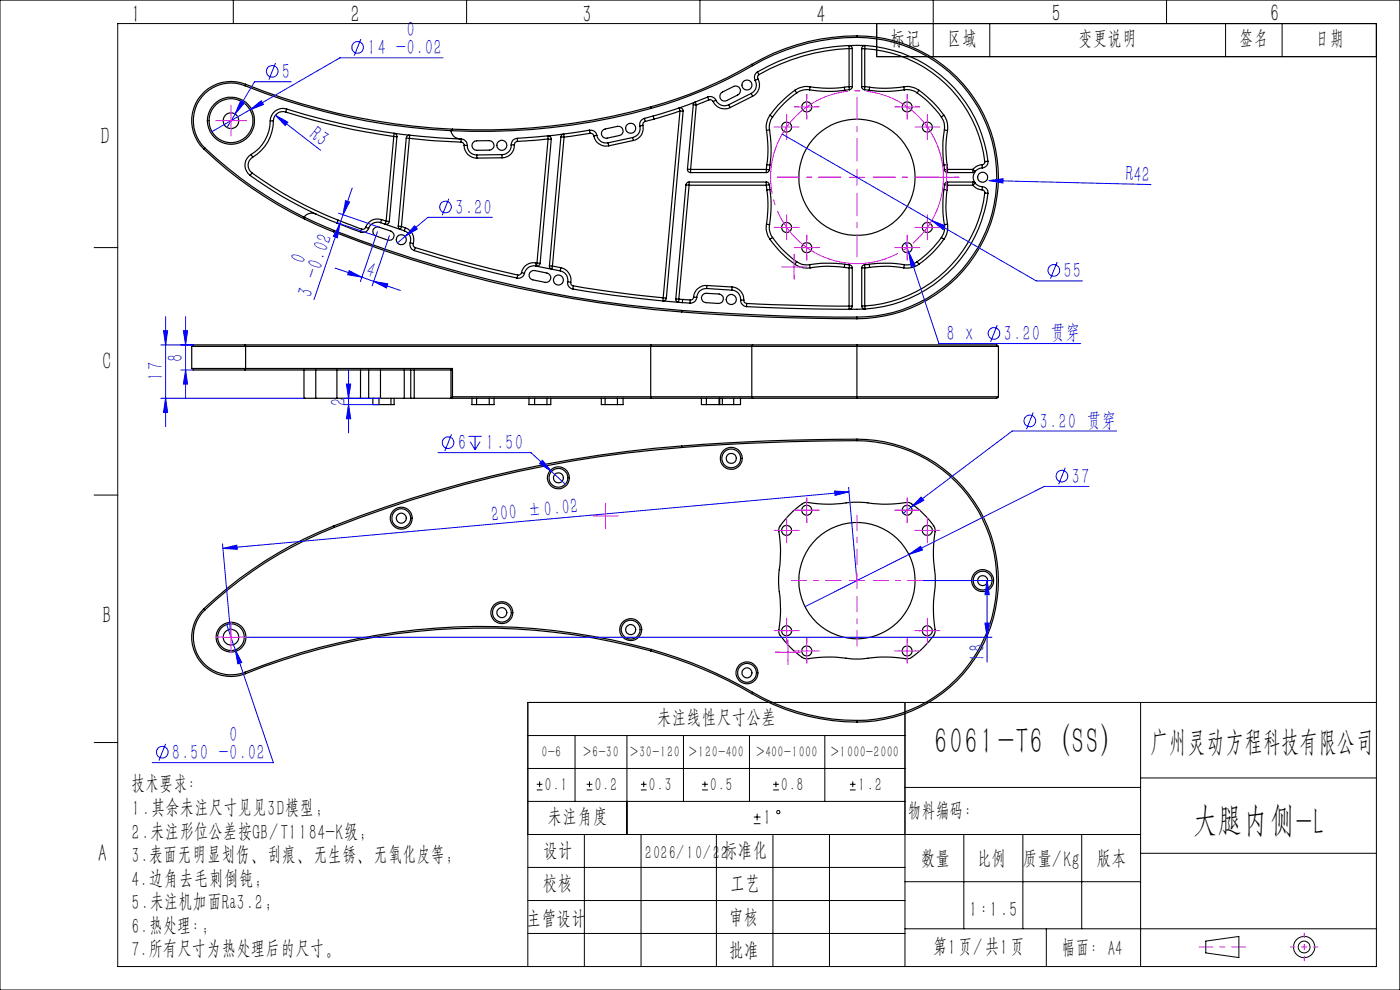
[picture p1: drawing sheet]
<svg xmlns="http://www.w3.org/2000/svg" width="297mm" height="210mm" viewBox="0 0 297 210" stroke-linecap="round" stroke-linejoin="round" font-family="sans-serif">
<g fill="none" stroke="#000" stroke-width=".25">
<path d="M52 18.2a8 8 0 0 0-9.7 3.1 8 8 0 0 0 1.2 10.1M52 18.2a134.1 134.1 0 0 0 43.7 9.5M52.1 17.9a8.3 8.3 0 0 0-10.1 3.2 8.3 8.3 0 0 0 1.3 10.5M52.1 17.9a133.4 133.4 0 0 0 43.9 9.5M52.1 17.9l-.1 .3M152.9 19.8l2.7-1.5a1 1 0 0 1 1.4 .5 1 1 0 0 1-.5 1.3l-2.3 1.2a1.01 1.01 0 0 1-1.3-.2 1.01 1.01 0 0 1 0-1.3zM159.3 19.8l.4 .6M159.3 19.8l-4.7 2.4M159.5 13.6a89.5 89.5 0 0 1-21.5 9.1M159.5 13.6l.2 .3M159.7 13.9a92 92 0 0 1-21.6 9.1M160.2 17.1a1.97 1.97 0 0 1-.9 2.7"/>
<path d="M160.7 15.3a41.4 41.4 0 0 1 24.9-5.4 28 28 0 0 1 24 24.3M160.7 15.3a1.38 1.38 0 0 0-.5 1.8M160.7 15.3l.3 .5M160.8 16.7l-.6 .4M160.8 16.7a2.67 2.67 0 0 1-1.1 3.7M161 15.8a.71 .71 0 0 0-.2 .9M168.6 19.1a23.5 23.5 0 0 0-5.3 5.3M168.6 19.1l.4 .6M169 19.7a20.3 20.3 0 0 0-5.1 5.1M171.7 19.1a3.5 3.5 0 0 0-2.7 .6M171.7 19.1a24.9 24.9 0 0 0 7.5 0M171.9 18.4a4.7 4.7 0 0 0-3.3 .7"/>
<path d="M171.9 18.4l-.2 .7M171.9 18.4a24.8 24.8 0 0 0 7.2 .1M179.1 18.5l.1 .6M180.1 10.3v-.5a.48 .48 0 0 1 .5 0 .48 .48 0 0 1 .2 .5M180.1 10.3a42.2 42.2 0 0 0-19.1 5.5M180.1 18.4l-1 .1M180.1 18.4l.1 .6M180.1 18.4h.7M180.1 10.3h.7M180.1 10.3v8.1M180.2 19l-1 .1M180.8 18.4a.67 .67 0 0 1-.6 .6"/>
<path d="M180.8 10.3v8.1M181.8 7.9a29.7 29.7 0 0 1 29.7 29.7 29.7 29.7 0 0 1-29.7 29.7M181.8 7.6a30 30 0 0 1 30 30 30 30 0 0 1-30 30M181.8 7.9a43.7 43.7 0 0 0-22.1 6M181.8 7.6a43.8 43.8 0 0 0-22.3 6M181.8 7.6v.3M182.8 10.3a.61 .61 0 0 1 .7-.6l-.1 .6M182.8 18.4a.67 .67 0 0 0 .6 .6M182.8 18.4h.6M182.8 10.3h.6M182.8 10.3v8.1M183.4 19l1 .1"/>
<path d="M183.4 10.3a27.3 27.3 0 0 1 25.5 24M183.4 18.4l1.1 .1M183.4 18.4v.6M183.4 10.3v8.1M184.5 18.5l-.1 .6M191.7 18.4a4.5 4.5 0 0 1 3.2 .7M191.7 18.4l.1 .7M191.7 18.4a25.1 25.1 0 0 1-7.2 .1M191.8 19.1a24.7 24.7 0 0 1-7.4 0M191.8 19.1a3.4 3.4 0 0 1 2.8 .6M194.6 19.7a21.3 21.3 0 0 1 5.1 5.1M194.9 19.1a21.7 21.7 0 0 1 5.3 5.3"/>
<path d="M194.9 19.1l-.3 .6M43.3 31.6a85 85 0 0 0 21.3 14.9M43.5 31.4a85.4 85.4 0 0 0 21 14.7M43.5 31.4l-.2 .2M53.1 37.2a81.3 81.3 0 0 0 13.9 8.2M53.3 32.8a2.67 2.67 0 0 0-.2 4.4M53.3 32.8l.3 .5M53.4 36.7a84.2 84.2 0 0 0 18.3 10M53.4 36.7l-.3 .5M53.6 33.3a2.01 2.01 0 0 0-.2 3.4M57.3 25.6a8.4 8.4 0 0 1-4 7.2M57.3 25.6h.7"/>
<path d="M58 25.6a8.8 8.8 0 0 1-4.4 7.7M60.6 23.8a141.9 141.9 0 0 0 22.9 5.2M60.6 23.8a2.01 2.01 0 0 0-2.6 1.8M60.8 23.1a2.67 2.67 0 0 0-3.5 2.5M60.8 23.1a137.6 137.6 0 0 0 36.8 6.4M60.8 23.1l-.2 .7M83.5 29v-.2a.29 .29 0 0 1 .1-.4 .29 .29 0 0 1 .4 0l.2 .6M83.5 29h.7M83.5 29l-1.6 17.9M84.2 29l-1.6 18M86.2 29.3a.61 .61 0 0 1 .7-.6v.6M86.2 29.3h.7"/>
<path d="M86.2 29.3l-1.7 18.7M86.9 29.3l5.4 .6 5.5 .3M86.9 29.3l-1.7 18.7M95.7 27.7a2.01 2.01 0 0 0 1.9 1.8M96 27.4l-.3 .3M97.6 29.5h.2M97.8 30.2a.66 .66 0 0 1 .7 .6M97.8 29.5a1.39 1.39 0 0 1 1.3 1.4M97.8 29.5v.7M98.5 30.8a2.65 2.65 0 0 0 2.7 2.7M98.5 30.8l.6 .1M99.1 30.9a1.93 1.93 0 0 0 2 2"/>
<path d="M100.4 30.2l.7-.3 2.7-.1a1.01 1.01 0 0 1 1 1 1.01 1.01 0 0 1-1 1l-2.7 .1a1.01 1.01 0 0 1-.9-.6 1.01 1.01 0 0 1 .2-1.1zM101.1 32.9l.1 .6M106.5 32.8v.7M106.5 32.8l-5.4 .1M106.5 33.5h-5.3M108.4 30.8a1.93 1.93 0 0 1-1.9 2M109.1 30.7a2.6 2.6 0 0 1-2.6 2.8M109.1 30.7l-.7 .1M109.7 29.3a1.33 1.33 0 0 0-1.3 1.5M109.7 29.3l.1 .7M109.8 30a.66 .66 0 0 0-.7 .7M116.3 29.5l-.1-.6a.58 .58 0 0 1 .7 .7"/>
<path d="M116.3 29.5l.6 .1M116.3 29.5l-6.5 .5M116.3 29.5l-2.4 26.3M116.9 29.6l-2.3 26.3M119 29l.1-.3a.29 .29 0 0 1 .2-.2 .29 .29 0 0 1 .3 0l.1 .6M119 29l.7 .1M119 29l-2.4 27.4M119.7 29.1l-2.5 27.3M125.1 27.6a1.34 1.34 0 0 1 1.5 1.1M125.1 27.6a128.1 128.1 0 0 1-15.4 1.7M125.1 27.6l.1 .7M125.2 28.3l-5.5 .8"/>
<path d="M125.2 28.3a.68 .68 0 0 1 .8 .5M126 28.8a2.65 2.65 0 0 0 3.2 2.1M126.6 28.7a1.98 1.98 0 0 0 2.4 1.6M126.6 28.7l-.6 .1M128 27.5l3-.7a.99 .99 0 0 1 1.2 .8 .99 .99 0 0 1-.8 1.1l-2.6 .6a1 1 0 0 1-1.1-.6 1 1 0 0 1 .3-1.2zM129 30.3l.2 .6M134.2 29.2l.2 .6M134.2 29.2l-5.2 1.1M134.4 29.8l-5.2 1.1M135.7 26.7a1.99 1.99 0 0 1-1.5 2.5M136.4 26.6l-.7 .1M136.4 26.6a2.6 2.6 0 0 1-2 3.2"/>
<path d="M136.7 25.1a1.32 1.32 0 0 0-1 1.6M136.7 25.1l.2 .6M136.9 25.7a.69 .69 0 0 0-.5 .9M138 22.7a135.1 135.1 0 0 1-42 4.7M138 22.7l.1 .3M138.1 23a135 135 0 0 1-42.4 4.7M138.6 24.6l-1.9 .5M138.6 24.6l.1 .7M138.7 25.3l-1.8 .4M144.3 23.6l-.1-.2a.28 .28 0 0 1-.1-.3 .28 .28 0 0 1 .3-.2l.4 .2 .1 .5M144.3 23.6h.6M144.3 23.6l-5.6 1.7"/>
<path d="M144.3 23.6l-3.6 39.6M144.9 23.6l-3.5 39.6M145.5 39.2l.7 .1M145.5 39.2l-2.1 24.2M145.8 35.9a.67 .67 0 0 0 .7 .7M145.8 35.9h.7M146.2 38.6a.67 .67 0 0 0-.7 .6M146.2 38.6v.7M146.2 38.6h16.4M146.2 39.3l-2.2 24.2M146.2 39.3h16.4M146.5 35.9v.7"/>
<path d="M146.5 36.6h16.1M146.5 35.9h16.1M147.1 22.2v-.3a.27 .27 0 0 1 .4-.3 .27 .27 0 0 1 .1 .4l.1 .3M147.1 22.2l.6 .1M147.1 22.2l-1.3 13.7M147.7 22.3l-1.2 13.6M150.1 20.6a1.32 1.32 0 0 1 1.8 .7M150.1 20.6a95.5 95.5 0 0 1-11.5 4M150.1 20.6l.3 .6M150.4 21.2l-2.7 1.1M150.4 21.2a.71 .71 0 0 1 .9 .3M151.3 21.5a2.67 2.67 0 0 0 3.6 1.3"/>
<path d="M151.9 21.3a1.99 1.99 0 0 0 2.7 .9M151.9 21.3l-.6 .2M154.6 22.2l.3 .6M159.7 20.4l-4.8 2.4M162.6 38.6a.67 .67 0 0 1 .6 .6M162.6 39.3l.1 1M162.6 38.6v.7M162.6 35.9v.7M162.6 35.9l.6 .1M162.6 27.7a23.3 23.3 0 0 1 .1 7.2M162.7 34.9l-.1 1M162.7 34.9l.6 .1"/>
<path d="M163.2 36a.67 .67 0 0 1-.6 .6M163.2 39.2l.1 1M163.2 39.2l-.6 .1M163.3 27.5a24.9 24.9 0 0 1 0 7.5M163.3 27.5l-.7 .2M163.3 35l-.1 1M163.3 24.4a4.7 4.7 0 0 0-.7 3.3M163.3 24.4l.6 .4M163.9 24.8a3.5 3.5 0 0 0-.6 2.7M199.7 24.8a3.5 3.5 0 0 1 .6 2.7M200.2 35l.1 1M200.2 24.4a4.4 4.4 0 0 1 .8 3.3"/>
<path d="M200.2 24.4l-.5 .4M200.3 27.5a26.6 26.6 0 0 0-.1 7.5M200.3 36l.4 .5 .3 .1M200.3 39.2l-.1 1M200.3 39.2l.7 .1M200.3 27.5l.7 .2M200.9 34.9l.1 1M200.9 34.9l-.7 .1M201 38.6l-.3 .1-.4 .5M201 39.3l-.1 1M201 38.6v.7M201 35.9v.7"/>
<path d="M201 35.9l-.7 .1M201 27.7a21.9 21.9 0 0 0-.1 7.2M201 38.6h5.4M201 36.6h5.4M201 39.3h5.4M201 35.9h5.4M206.4 35.9l.5 .5-.5 .2M206.4 38.6l.5 .3-.5 .4M206.4 39.3a2.7 2.7 0 0 0 2 1M206.4 38.6v.7M206.4 35.9v.7M208.4 35a2.7 2.7 0 0 0-2 .9"/>
<path d="M208.4 35v.6M208.4 39.6a1.22 1.22 0 0 1 1.2 1.4M208.4 35.6a1.99 1.99 0 0 0-2 2 1.99 1.99 0 0 0 2 2M208.4 39.6v.7M208.9 34.3a.61 .61 0 0 1-.5 .7M209.6 34.2a1.27 1.27 0 0 1-1.2 1.4M209.6 34.2l-.7 .1M64.5 46.1l6.4 2.8M64.5 46.1h.1M64.5 46.1l.1 .4M64.6 46.5l6.2 2.7M67 45.4a2.06 2.06 0 0 0-2.5 .7"/>
<path d="M67 45.4l4.5 1.9M70.8 49.2a252.4 252.4 0 0 0 73.8 17M70.9 48.9a256.6 256.6 0 0 0 73.7 17M70.9 48.9l-.1 .3M71.5 47.3l5 1.9M71.7 46.7l5 1.9M71.7 46.7l-.2 .6M76.7 48.6l-.2 .6M77.6 48.2a.63 .63 0 0 1-.9 .4M77.6 48.2l.6 .2M78.2 48.4a1.33 1.33 0 0 1-1.7 .8M79.3 48.5l.7-.4 2.9 .9a1.01 1.01 0 0 1 .6 1.3 1.01 1.01 0 0 1-1.2 .6l-2.5-.8a.99 .99 0 0 1-.5-1.6z"/>
<path d="M80.7 47.2a1.96 1.96 0 0 0-2.5 1.2M80.7 47.2l5.1 1.8M81 46.6a2.63 2.63 0 0 0-3.4 1.6M81 46.6l-.3 .6M81 46.6l.9 .3M81.9 46.9v.2a.27 .27 0 0 0-.2 .3 .27 .27 0 0 0 .3 .2l.4-.2 .2-.4M81.9 46.9l.7 .1M84.5 48v.2a.34 .34 0 0 0 .5 .4l.2-.6M84.5 48h.7M85.2 48l.8 .3M85.8 49a1.96 1.96 0 0 1 1.2 2.5M86 48.3l-.2 .7"/>
<path d="M86 48.3a2.67 2.67 0 0 1 1.7 3.4M87 51.5a1.33 1.33 0 0 0 .9 1.7M87 51.5l.7 .2M87.7 51.7a.69 .69 0 0 0 .4 .8M87.9 53.2a265.6 265.6 0 0 0 21.8 5.8M88.1 52.5l-.2 .7M88.1 52.5a264 264 0 0 0 21.7 5.8M109.8 58.3l-.1 .7M110.6 57.8a.7 .7 0 0 1-.8 .5M110.6 57.8l.7 .2M111.3 58a1.3 1.3 0 0 1-1.6 1M112.7 57.6l.7-.2 2.6 .5a1.01 1.01 0 0 1 .8 1.2 1.01 1.01 0 0 1-1.2 .8l-2.6-.5a.99 .99 0 0 1-.7-.8 .99 .99 0 0 1 .4-1z"/>
<path d="M113.6 56.4a1.99 1.99 0 0 0-2.3 1.6M113.6 56.4l5.3 1.1M113.7 55.8a2.63 2.63 0 0 0-3.1 2M113.7 55.8l-.1 .6M113.7 55.8h.2M113.9 55.8l-.1 .6a.64 .64 0 0 0 .8-.5M113.9 55.8l.7 .1M116.6 56.4a.61 .61 0 0 0 .5 .7l.1-.7M116.6 56.4h.6M117.2 56.4l1.8 .4M118.9 57.5a1.96 1.96 0 0 1 1.5 2.3M119 56.8a2.71 2.71 0 0 1 2.1 3.1"/>
<path d="M119 56.8l-.1 .7M120.4 59.8a1.3 1.3 0 0 0 1.1 1.5M120.4 59.8l.7 .1M121.1 59.9a.61 .61 0 0 0 .5 .7M162.6 47.5a4.5 4.5 0 0 0 .7 3.3M162.6 47.5l.7 .2M162.7 40.3a23.5 23.5 0 0 1-.1 7.2M163.3 47.7a3.4 3.4 0 0 0 .6 2.7M163.3 40.2a24.7 24.7 0 0 1 0 7.5M163.3 50.8a21.7 21.7 0 0 0 5.3 5.2M163.3 40.2l-.6 .1M163.9 50.4a21.3 21.3 0 0 0 5.1 5.1"/>
<path d="M163.9 50.4l-.6 .4M168.6 56a4.4 4.4 0 0 0 3.3 .8M169 55.5a3.5 3.5 0 0 0 2.7 .7M169 55.5l-.4 .5M171.7 56.2l.2 .6M179.1 56.7a21.9 21.9 0 0 0-7.2 .1M179.1 56.7l1 .1M179.2 56l1 .2M179.2 56a26.6 26.6 0 0 0-7.5 .2M179.2 56l-.1 .7M180.1 56.8h.7M180.1 56.8v8.1"/>
<path d="M180.2 56.2l.5 .3 .1 .3M180.2 56.2l-.1 .6M180.8 56.8v8.1M182.8 56.8h.6M182.8 56.8v8.1M183.4 56.2l-.5 .3-.1 .3M183.4 56.2v.6M183.4 56.8v8.1M184.4 56a26.3 26.3 0 0 1 7.4 .2M184.4 56l-1 .2M184.4 56l.1 .7M184.5 56.7l-1.1 .1"/>
<path d="M184.5 56.7a22.2 22.2 0 0 1 7.2 .1M191.8 56.2l-.1 .6M194.6 55.5a3.4 3.4 0 0 1-2.8 .7M194.6 55.5l.3 .5M194.9 56a4.3 4.3 0 0 1-3.2 .8M199.7 50.4a22.3 22.3 0 0 1-5.1 5.1M199.7 50.4l.5 .4M200.2 40.2a26.3 26.3 0 0 0 .1 7.5M200.2 50.8a20.2 20.2 0 0 1-5.3 5.2M200.2 40.2l.7 .1M200.3 47.7a3.4 3.4 0 0 1-.6 2.7M200.9 40.3a22.2 22.2 0 0 0 .1 7.2"/>
<path d="M201 47.5a4.3 4.3 0 0 1-.8 3.3M201 47.5l-.7 .2M208.4 40.3a.61 .61 0 0 1 .5 .6M208.9 40.9a27.3 27.3 0 0 1-25.5 24M208.9 40.9l.7 .1M209.6 41a28 28 0 0 1-27.8 24.6l-14.7-.2-8.7-.4M40.7 73.5h11.4M40.7 78.2h11.4M40.7 78.2l.3 .3h11M40.7 73.5v4.7M52 73.2h-11l-.3 .3M52 73.2h86.1"/>
<path d="M52 78.5h43.7M52 73.2l.1 .3M52.1 78.2h43.9M52.1 73.5h85.9M52.1 78.2l-.1 .3M52.1 73.5v4.7M64.5 78.5v6M67 78.5v6M71.5 78.5v6M76.5 78.5v6M78.2 78.5v6M80.7 78.5v6"/>
<path d="M85.8 78.5v6M87.1 78.5v6M87.9 78.5v6M95.7 78.5v6M96 78.2v6M96 78.2l-.3 .3M121.5 61.3a277.6 277.6 0 0 0 23.2 2.9M121.6 60.6l-.1 .7M121.6 60.6a257.3 257.3 0 0 0 19.1 2.6M138 73.5h21.5M138 73.5v10.7M138.1 73.2h21.6"/>
<path d="M138.1 73.2l-.1 .3M140.7 63.2v.6a.74 .74 0 0 0 .7-.6M140.7 63.2h.7M143.4 63.4a.5 .5 0 0 0 .6 .6v-.5M143.4 63.4l.6 .1M144 63.5h.8M144.6 66.2a467.8 467.8 0 0 0 37.2 1.4M144.6 65.9a489.3 489.3 0 0 0 37.2 1.4M144.6 65.9v.3M144.7 64.2l1.7 .1M144.8 63.5l-.1 .7M144.8 63.5l1.6 .1"/>
<path d="M146.4 63.6v.7M147.1 63a.61 .61 0 0 1-.7 .6M147.1 63l.7 .1M147.8 63.1a1.33 1.33 0 0 1-1.4 1.2M149.2 62.5l.7-.3 2.6 .2a1.01 1.01 0 0 1 1 1 1.01 1.01 0 0 1-1.1 1l-2.6-.2a.99 .99 0 0 1-.9-.7 .99 .99 0 0 1 .3-1zM149.9 61.2a1.99 1.99 0 0 0-2.1 1.9M149.9 61.2l5.4 .4M150 60.6a2.65 2.65 0 0 0-2.9 2.4M150 60.6l-.1 .6M150 60.6l5.3 .3M155.3 61.6a1.93 1.93 0 0 1 1.8 2M155.3 60.9v.7"/>
<path d="M155.3 60.9a2.65 2.65 0 0 1 2.5 2.8M157.1 63.6a1.39 1.39 0 0 0 1.3 1.4M157.1 63.6l.7 .1M157.8 63.7a.66 .66 0 0 0 .6 .7M158.4 64.4v.6M158.4 64.4l5.4 .2 16.3 .3M159.5 73.5h52.3M159.5 73.5v10.7M159.7 73.2h22.1M159.7 73.2l-.2 .3M180.1 64.9v.6a.5 .5 0 0 0 .7-.6M180.1 64.9h.7"/>
<path d="M181.8 67.3v.3M181.8 73.2h29.1a.81 .81 0 0 1 .9 .3M181.8 73.2v11.3M182.8 64.9a.61 .61 0 0 0 .7 .6l-.1-.6M182.8 64.9h.6M211.8 73.5v10.7M64.5 84.5h.1M64.5 84.5h2.5M67 84.5h4.5M71.5 84.5h5M76.5 84.5h1.7M78.2 84.5h2.5"/>
<path d="M79.1 84.5v1.3h1.3M80.4 85.8h2.5M80.4 84.5v1.3M80.7 84.5h5.1M82.9 84.5v1.3M83.6 84.5v1.3h-.7M85.8 84.5h1.3M87.1 84.5h.8M87.9 84.5h7.8M95.7 84.5h.1M95.7 84.5h42.4M96 84.2h42"/>
<path d="M96 84.2l-.3 .3M100.1 84.5v1.3h1M101.1 85.8h2.7M101.1 84.5v1.3M103.8 84.5v1.3M104.8 84.5v1.3h-1M112.2 84.5v1.3h1.2M113.4 85.8h2.6M113.4 84.5v1.3M116 84.5v1.3M116.8 84.5v1.3h-.8M127.6 84.5v1.3h.8"/>
<path d="M128.4 85.8h2.6M128.4 84.5v1.3M131 84.5v1.3M132.2 84.5v1.3h-1.2M138 84.2h21.5M138 84.2l.1 .3M138.1 84.5h21.6M144.6 94.6a254 254 0 0 0-73.8 17M144.6 94.6v.3M144.6 94.9a253.6 253.6 0 0 0-73.7 17M148.8 84.5v1.3h1.1M149.9 85.8h2.8"/>
<path d="M149.9 84.5v1.3M152.5 84.5v1.3M152.7 85.8h.5M152.7 84.5v1.3M153.2 84.5v1.3M153.2 85.8h2.4M155.6 84.5v1.3M157.1 84.5v1.3h-1.5M159.5 84.2h52.3M159.5 84.2l.2 .3M159.7 84.5h22.1M181.8 93.5a29.7 29.7 0 0 1 29.7 29.6 29.7 29.7 0 0 1-29.7 29.7"/>
<path d="M181.8 93.5a515 515 0 0 0-37.2 1.4M181.8 93.2a30 30 0 0 1 30 30 30 30 0 0 1-30 30M181.8 93.2a467.8 467.8 0 0 0-37.2 1.4M181.8 93.2v.3M211.8 84.2a2.06 2.06 0 0 1-1.9 .3h-28.1M70.8 111.6a85.5 85.5 0 0 0-27.5 17.5M70.8 111.6l.1 .3M70.9 111.9a84.7 84.7 0 0 0-27.4 17.5M168.2 108.4l2.1-1.6 .8-.2a31.3 31.3 0 0 0 10.1-.1l1.8 .1a34.6 34.6 0 0 0 9.8 0 15.9 15.9 0 0 1 5.5 5.5l.1 .4a32.5 32.5 0 0 0 0 10.1v1.7a31.9 31.9 0 0 0 0 9.7l-.1 .2a15.4 15.4 0 0 1-5.5 5.5l-.3 .1a31.4 31.4 0 0 0-10.1 0h-1.8a31.9 31.9 0 0 0-9.7-.1h-.1a15.2 15.2 0 0 1-5.6-5.5v-.3a31.4 31.4 0 0 0 0-10.2v-1.7a34.6 34.6 0 0 0 0-9.9l.1-.1a16 16 0 0 1 2.9-3.6zM43.3 129.1a8.3 8.3 0 0 0-1.3 10.6 8.3 8.3 0 0 0 10.1 3.2M43.3 129.1l.2 .3M43.5 129.4a8 8 0 0 0-1.2 10.1 8 8 0 0 0 9.7 3.1"/>
<path d="M138 138.1a91.5 91.5 0 0 1 21.5 9M138 138.1a134.8 134.8 0 0 0-85.9 4.8M138.1 137.8a90.2 90.2 0 0 1 21.6 9.1M138.1 137.8a134.8 134.8 0 0 0-86.1 4.8M138.1 137.8l-.1 .3M52 142.6l.1 .3M159.5 147.1a44.5 44.5 0 0 0 22.3 6.1M159.7 146.9a43.9 43.9 0 0 0 22.1 5.9M159.7 146.9l-.2 .2M181.8 152.8v.4"/>
<circle cx="158.5" cy="18" r="1.07"/>
<circle cx="49" cy="25.6" r="5"/>
<circle cx="49" cy="25.6" r="4.7"/>
<circle cx="49" cy="25.6" r="1.67"/>
<circle cx="106.5" cy="30.8" r="1.06"/>
<circle cx="133.8" cy="27.2" r="1.08"/>
<circle cx="166.9" cy="27" r="1.07"/>
<circle cx="171.2" cy="22.7" r="1.07"/>
<circle cx="181.8" cy="37.6" r="12.3"/>
<circle cx="192.4" cy="22.7" r="1.06"/>
<circle cx="196.7" cy="27" r="1.08"/>
<circle cx="208.5" cy="37.6" r="1.06"/>
<circle cx="85.1" cy="50.8" r="1.07"/>
<circle cx="118.5" cy="59.4" r="1.06"/>
<circle cx="166.9" cy="48.3" r="1.06"/>
<circle cx="171.1" cy="52.5" r="1.08"/>
<circle cx="192.4" cy="52.5" r="1.07"/>
<circle cx="196.7" cy="48.3" r="1.07"/>
<circle cx="155.1" cy="63.5" r="1.06"/>
<circle cx="155.1" cy="97.2" r="2.34"/>
<circle cx="155.1" cy="97.2" r="2"/>
<circle cx="155.1" cy="97.2" r="1.08"/>
<circle cx="85.1" cy="109.9" r="1.06"/>
<circle cx="85.1" cy="109.9" r="2.33"/>
<circle cx="85.1" cy="109.9" r="2"/>
<circle cx="118.5" cy="101.4" r="1.07"/>
<circle cx="118.5" cy="101.4" r="2.34"/>
<circle cx="118.5" cy="101.4" r="2"/>
<circle cx="166.9" cy="112.5" r="1.07"/>
<circle cx="171.2" cy="108.2" r="1.07"/>
<circle cx="192.4" cy="108.2" r="1.06"/>
<circle cx="196.7" cy="112.5" r="1.08"/>
<circle cx="49" cy="135.2" r="1.67"/>
<circle cx="49" cy="135.2" r="2.83"/>
<circle cx="49" cy="135.2" r="3.2"/>
<circle cx="106.5" cy="130" r="1.06"/>
<circle cx="106.5" cy="130" r="2.33"/>
<circle cx="106.5" cy="130" r="2"/>
<circle cx="133.8" cy="133.6" r="2"/>
<circle cx="133.8" cy="133.6" r="1.06"/>
<circle cx="133.8" cy="133.6" r="2.33"/>
<circle cx="166.9" cy="133.8" r="1.06"/>
<circle cx="171.1" cy="138.1" r="1.08"/>
<circle cx="181.8" cy="123.2" r="12.3"/>
<circle cx="192.4" cy="138.1" r="1.07"/>
<circle cx="196.7" cy="133.8" r="1.07"/>
<circle cx="208.4" cy="123.2" r="1.07"/>
<circle cx="208.4" cy="123.2" r="2.34"/>
<circle cx="208.5" cy="123.2" r="2"/>
<circle cx="158.5" cy="142.7" r="1.06"/>
<circle cx="158.5" cy="142.7" r="2.33"/>
<circle cx="158.5" cy="142.7" r="2"/>
</g>
<g fill="none" stroke="#00f" stroke-width=".21">
<path d="M58.5 13.4l-1.5 3.5M61.8 17.3h-7.8l-4.1 6.9M76.6 8.3l-1.5 3.5M94 12.3h-21.9l-19 11M49.9 24.2l-1.7 2.8M51 21.4l.8 .5-1.9 2.3zM53.1 23.3l2.3-1.9 .5 .8zM53.1 23.3l-8.2 4.6M58.4 24.4l2.7 1.5-.6 .7zM58.4 24.4l9.6 7.5M74.7 39.9l-1.9 5.6M165.9 28.4l53.9 31.2h9.8"/>
<path d="M209.8 38.3l3-.4v.9zM209.8 38.3l34.4 .8M71.1 56.9l5.7 1.9M71.2 47.1l8.6 3M71.8 45.2l8.6 3M72.1 47.4l-5.5 16.2M72.1 47.4l-.5 3-.9-.3zM72.8 45.5l-.7 1.9M73.3 42.6l.9 .3-1.4 2.6zM74.1 57.4l2.7 1.4-3-.5zM76.8 58.8l2.5 .9M79.3 59.7l5.6 1.9"/>
<path d="M79.3 59.7l3 .5-.3 .9zM80.1 49.1l-3.7 10.7M82.6 50l-3.6 10.6M85.9 50.2l-1.6 1.3M87.9 47.9l.6 .7-2.6 1.6zM95.2 42.1l-1.4 3.6M104.5 46.1h-13.7l-4.9 4.1M192.1 51.5l.7 2M192.8 53.5l1.3 2.8-.8 .2zM192.8 53.5l6.4 19.4h30.1M197.7 46.8l2.8 1.1-.4 .8zM224.3 55.6l-1.5 3.5"/>
<path d="M34.1 73.2h6.9M34.7 70.2h.9l-.5 3zM35.1 67.2v23.3M38.3 78.5h2.7M38.9 70.2h.9l-.4 3zM39.4 67.2v17.3M39.4 78.5l.4 3h-.9zM73.9 78.5v13.3M211.6 69l-1.5 3.5M34.1 84.5h30.4M35.1 84.5l.5 3h-.9zM73 84.5h7.7"/>
<path d="M73 85.8h7.4M73.5 81.5h.9l-.5 3zM73.9 85.8l.5 3h-.9zM92.9 96h19.7l4.4 4M95.8 92.1l-1.4 3.6M99.4 92.6h2.8M99.7 93.7l1.1 1.7M100.8 92.6v2.8M101.8 93.7l-1 1.7M115.1 97.6l1.9 2.4-2.5-1.7zM219.2 87.5l-1.4 3.5M226 99.2l-1.4 3.6"/>
<path d="M236.9 91.4h-22.2l-21.4 16.2M47.2 115.3l1.8 19.9M47.3 116.3l2.9-.7 .1 .9zM117 100l2.9 2.7M177.1 104.2l3 .1-2.9 .8zM180 103.4l1.8 19.7M180.1 104.3l-132.8 12M192.8 117.6l2.5-1.7 .4 .8zM193.3 107.6l-1.7 1.3M195.4 105.4l.6 .7-2.7 1.5zM231 103.2h-9.5l-50.7 25.5M48.1 132.5l9.9 29.3h-25.7"/>
<path d="M49.9 137.9l1.4 2.6-.9 .3zM52.4 135.2h158M195.8 123.1h14.6M209 132.2h.9l-.5 3zM209.4 123.1l.5 3h-.9zM209.4 123.1v17.3M35.1 157.8l-1.4 3.5"/>
<circle cx="57.7" cy="15.1" r="1.24"/>
<circle cx="75.8" cy="10.1" r="1.24"/>
<circle cx="94.5" cy="43.9" r="1.23"/>
<circle cx="223.6" cy="57.4" r="1.24"/>
<circle cx="210.9" cy="70.7" r="1.24"/>
<circle cx="95.1" cy="93.9" r="1.24"/>
<circle cx="218.5" cy="89.3" r="1.24"/>
<circle cx="225.3" cy="101" r="1.24"/>
<circle cx="34.4" cy="159.6" r="1.24"/>
</g>
<g fill="none" stroke="#000" stroke-width=".21">
<path d="M0 0h297v210h-297zM25 5h267v200h-267zM49.5 0v5M99 0v5M148.5 0v5M186 5v7h106M198 0v12M210 5v7M247.5 0v5M260 5v7M272 5v7M20 52.5h5"/>
<path d="M20 105h5M20 157.5h5M112 156h80M122 156v14M133 156v21M145 156v14M159 156v14M175 156v14M192 149v56M242 149v56M292 149h-180v56M112 177h130"/>
<path d="M112 163h80M112 170h80M113.9 167.6h1.2M113.9 166.4h1.2M114.5 165.8v1.2M124 177v28M124.5 167.6h1.2M124.5 166.4h1.2M125.1 165.8v1.2M136 167.6h1.2M136 166.4h1.2M136 177v28"/>
<path d="M136.6 165.8v1.2M148.9 167.6h1.3M148.9 166.4h1.3M149.5 165.8v1.2M152 177v28M159.9 174.7h1.4M159.9 173.3h1.4M160.6 172.6v1.4M164 177v28M164 167.6h1.2M164 166.4h1.2M164.6 165.8v1.2"/>
<path d="M176 177v28M180.3 167.6h1.2M180.3 166.4h1.2M180.9 165.8v1.2M192 167h50M204.5 177v20M217 177v20M229.5 177v20M242 165h50M112 198h80M112 191h80M112 184h80"/>
<path d="M192 197h100M192 187h50M222 197v8M242 181h50M255.8 199.6l7-1v4.5l-7-1z"/>
<circle cx="165.1" cy="172.3" r=".36"/>
<circle cx="276.7" cy="200.9" r="2.25"/>
<circle cx="276.7" cy="200.9" r="1.24"/>
</g>
<path d="M199.3 32.2a18.3 18.3 0 0 0-30.6-7.4 18.3 18.3 0 0 0 8.2 30.5 18.3 18.3 0 0 0 22.8-21.9l-.4-1.2" fill="none" stroke="#f0f" stroke-width=".21" stroke-dasharray="30.5 1.3 1.3 1.3" stroke-dashoffset="9.1" stroke-linecap="butt"/>
<g fill="none" stroke="#f0f" stroke-width=".21" stroke-dasharray="30.5 1.3 1.3 1.3" stroke-linecap="butt">
<path d="M47.4 25.6h-1.7M49 23.9v-1.6M49 27.3v1.6M50.7 25.6h1.7M165.2 26.9h-1M166.9 25.3v-1.1M166.9 28.6v1.1M168.6 26.9h1M169.5 22.7h-1.1M171.2 21v-1.1M171.2 24.3v1.1M172.8 22.7h1.1"/>
<path d="M190.8 22.7h-1.1M192.5 21v-1.1M192.5 24.3v1.1M194.1 22.7h1.1M195.1 26.9h-1.1M196.7 25.3v-1.1M196.7 28.6v1.1M198.4 26.9h1.1M199.1 37.6h-1M200.8 35.9v-1M200.8 39.3v1M202.5 37.6h1"/>
<path d="M165.2 48.2h-1M166.8 56.6h-1.1M166.9 46.6v-1.1M166.9 49.9v1.1M168.5 54.9v-1M168.5 58.3v1M168.6 48.2h1M169.5 52.5h-1.1M170.1 56.6h1.1M171.2 50.8v-1M171.2 54.2v1M172.8 52.5h1.1"/>
<path d="M190.8 52.5h-1.1M192.5 50.8v-1M192.5 54.2v1M194.1 52.5h1.1M195.1 48.2h-1.1M196.7 46.6v-1.1M196.7 49.9v1.1M198.4 48.2h1.1M126.8 109.4h-1.1M128.5 107.8v-1.1M128.5 111.1v1.1M130.1 109.4h1.1"/>
<path d="M165.2 112.5h-1M166.9 110.8v-1M166.9 114.2v1M168.6 112.5h1M169.5 108.2h-1.1M171.2 106.6v-1.1M171.2 109.9v1.1M172.8 108.2h1.1M190.8 108.2h-1.1M192.5 106.6v-1.1M192.5 109.9v1.1M194.1 108.2h1.1"/>
<path d="M195.1 112.5h-1.1M196.7 110.8v-1M196.7 114.2v1M198.4 112.5h1.1M47.4 135.1h-1.7M49 133.5v-1.7M49 136.8v1.7M50.7 135.1h1.7M165.2 133.8h-1M165.5 138.3h-1.1M166.9 132.1v-1M166.9 135.5v1"/>
<path d="M167.1 136.7v-1.1M168.6 133.8h1M168.8 138.3h1.1M169.5 138.1h-1.1M171.2 136.4v-1.1M171.2 139.7v1.1M172.8 138.1h1.1M190.8 138.1h-1.1M192.5 136.4v-1.1M192.5 139.7v1.1M194.1 138.1h1.1M195.1 133.8h-1.1"/>
<path d="M196.7 132.1v-1M196.7 135.5v1M198.4 133.8h1.1M167.1 140v1.1"/>
</g>
<path d="M181.8 119.8v-10.7M178.5 123.1h-10.7M181.8 126.5v10.6M185.1 123.1h10.7" fill="none" stroke="#f0f" stroke-width=".21" stroke-dasharray="30.5 1.3 1.3 1.3" stroke-dashoffset="27.1" stroke-linecap="butt"/>
<path d="M178.5 37.6h-13.7M181.8 34.3v-13.7M185.1 37.6h13.7M181.8 40.9v13.7" fill="none" stroke="#f0f" stroke-width=".21" stroke-dasharray="30.5 1.3 1.3 1.3" stroke-dashoffset="25.6" stroke-linecap="butt"/>
<path d="M276.7 197.9v6M273.7 200.9h6" fill="none" stroke="#f0f" stroke-width=".21" stroke-dasharray="30.5 1.3 1.3 1.3" stroke-dashoffset="29.4" stroke-linecap="butt"/>
<path d="M254.3 200.9h10" fill="none" stroke="#f0f" stroke-width=".21" stroke-dasharray="30.5 1.3 1.3 1.3" stroke-dashoffset="27.4" stroke-linecap="butt"/>
<g fill="none" stroke="#f0f" stroke-width=".21">
<path d="M47.3 25.6h3.4M49 23.9v3.4M165.2 26.9h3.3M166.9 25.3v3.3M169.5 22.7h3.3M171.1 21v3.3M180.1 37.6h3.3M181.8 35.9v3.4M190.8 22.7h3.3M192.4 21v3.3M195.1 26.9h3.3M196.7 25.3v3.3"/>
<path d="M199.1 37.6h3.4M200.8 35.9v3.4M165.2 48.3h3.3M166.8 56.6h3.3M166.9 46.6v3.3M168.5 55v3.3M169.5 52.5h3.3M171.1 50.9v3.3M190.8 52.5h3.3M192.4 50.9v3.3M195.1 48.3h3.3M196.7 46.6v3.3"/>
<path d="M126.8 109.5h3.3M128.4 107.8v3.3M165.2 112.5h3.3M166.9 110.8v3.4M169.5 108.2h3.3M171.1 106.6v3.3M190.8 108.2h3.3M192.4 106.6v3.3M195.1 112.5h3.3M196.7 110.8v3.4M47.3 135.2h3.4M49 133.5v3.3"/>
<path d="M165.2 133.8h3.3M165.5 138.4h3.3M166.9 132.1v3.4M167.1 136.7v3.3M169.5 138.1h3.3M171.1 136.4v3.4M180.1 123.1h3.3M181.8 121.5v3.3M190.8 138.1h3.3M192.4 136.4v3.4M195.1 133.8h3.3M196.7 132.1v3.4"/>
</g>
<g fill="#00f">
<path d="M58.4 24.4l2.7 1.5-.6 .7z"/>
<path d="M209.8 38.3l3-.4v.9z"/>
<path d="M197.7 46.8l2.8 1.1-.4 .8z"/>
<path d="M115.1 97.6l-.6 .7 2.5 1.7zM49.9 137.9l.5 2.9 .9-.3zM192.8 117.6l2.9-.9-.4-.8zM195.4 105.4l-2.1 2.2 2.7-1.5zM51 21.4l-1.1 2.8 1.9-2.3zM192.8 53.5l.5 3 .8-.2zM87.9 47.9l-2 2.3 2.6-1.6zM53.1 23.3l2.8-1.1-.5-.8z"/>
<path d="M47.3 116.3l2.9-.7 .1 .9zM177.1 104.2l3 .1-2.9 .8z"/>
<path d="M73.3 42.6l.9 .3-1.4 2.6zM72.1 47.4l-.5 3-.9-.3z"/>
<path d="M209 132.2h.9l-.5 3zM209.4 123.1l.5 3h-.9z"/>
<path d="M38.9 70.2h.9l-.4 3zM39.4 78.5l.4 3h-.9zM34.7 70.2h.9l-.5 3zM35.1 84.5l.5 3h-.9zM73.5 81.5h.9l-.5 3zM73.9 85.8l.5 3h-.9z"/>
<path d="M74.1 57.4l2.7 1.4-3-.5zM79.3 59.7l3 .5-.3 .9z"/>
</g>
<g font-size="7.3">
<text x="198.1" y="160.3">6061-T6 (SS)</text>
<text x="253" y="177.5">大腿内侧-L</text>
</g>
<text font-size="6.1" x="243.8" y="160.3">广州灵动方程科技有限公司</text>
<g font-size="4.9">
<text x="27.7" y="5">1</text>
<text x="74.4" y="5">2</text>
<text x="123.5" y="5">3</text>
<text x="173.2" y="5">4</text>
<text x="223.1" y="4.9">5</text>
<text x="269.4" y="4.9">6</text>
<text x="21.3" y="30.9">D</text>
<text x="21.7" y="78.7">C</text>
<text x="21.7" y="132.5">B</text>
<text x="20.7" y="183.1">A</text>
</g>
<g font-size="4.3" fill="#00f">
<text x="77.9" y="11.9">14 -0.02</text>
<text x="86.2" y="8.1">0</text>
<text x="59.8" y="17">5</text>
<text x="65.3" y="29.4" transform="rotate(37 65.3 29.4)">R3</text>
<text x="238.7" y="38.7" transform="rotate(1 238.7 38.7)">R42</text>
<text x="96.6" y="45.8">3.20</text>
<text x="64.8" y="56.2" transform="rotate(-71 64.8 56.2)">0</text>
<text x="77.3" y="58.7" transform="rotate(19 77.3 58.7)">4</text>
<text x="225.6" y="59.2">55</text>
<text x="66.3" y="63.4" transform="rotate(-71 66.3 63.4)">3 -0.02</text>
<text x="39.1" y="76.7" transform="rotate(-90 39.1 76.7)">8</text>
<text x="200.8" y="72.6">8 x</text>
<text x="212.9" y="72.6">3.20 贯穿</text>
<text x="34.8" y="80.8" transform="rotate(-90 34.8 80.8)">17</text>
<text x="73.6" y="86.1" transform="rotate(-90 73.6 86.1)">2</text>
<text x="97.1" y="95.7">6</text>
<text x="103" y="95.7">1.50</text>
<text x="220.5" y="91.1">3.20 贯穿</text>
<text x="227.3" y="102.8">37</text>
<text x="104.3" y="110.9" transform="rotate(-5 104.3 110.9)">200 ±0.02</text>
<text x="209.1" y="140.4" transform="rotate(-90 209.1 140.4)">18</text>
<text x="36.5" y="161.4">8.50 -0.02</text>
<text x="48.7" y="157.6">0</text>
</g>
<g font-size="4.3">
<text x="188.9" y="10.2">标记</text>
<text x="200.9" y="10.2">区域</text>
<text x="228.7" y="10.2">变更说明</text>
<text x="262.9" y="10.2">签名</text>
<text x="278.9" y="10.2">日期</text>
<text x="139.3" y="154.2">未注线性尺寸公差</text>
<text x="27.9" y="168.3">技术要求：</text>
<text x="27.9" y="173.3">1.其余未注尺寸见见3D模型；</text>
<text x="192.6" y="173.9">物料编码：</text>
<text x="27.9" y="178.3">2.未注形位公差按GB/T1184-K级；</text>
<text x="116.2" y="175.2">未注角度</text>
<text x="161.8" y="175.2">1</text>
<text x="27.9" y="183.3">3.表面无明显划伤、刮痕、无生锈、无氧化皮等；</text>
<text x="115.2" y="182.5">设计</text>
<text x="153.3" y="182.5">标准化</text>
<text x="195.3" y="184.2">数量</text>
<text x="207.2" y="184.2">比例</text>
<text x="216.9" y="184.2">质量/Kg</text>
<text x="232.6" y="184.2">版本</text>
<text x="27.9" y="188.3">4.边角去毛刺倒钝;</text>
<text x="115.2" y="189.5">校核</text>
<text x="154.9" y="189.5">工艺</text>
<text x="27.9" y="193.3">5.未注机加面Ra3.2；</text>
<text x="111.6" y="196.9">主管设计</text>
<text x="154.6" y="196.5">审核</text>
<text x="205.5" y="194.7">1:1.5</text>
<text x="27.9" y="198.3">6.热处理:；</text>
<text x="27.9" y="203.3">7.所有尺寸为热处理后的尺寸。</text>
<text x="154.6" y="203.5">批准</text>
<text x="197.9" y="202.8">第1页/共1页</text>
<text x="225.2" y="203.1">幅面：A4</text>
</g>
<g font-size="3.6">
<text x="115.5" y="168">0.1</text>
<text x="126.1" y="168">0.2</text>
<text x="137.6" y="168">0.3</text>
<text x="150.6" y="168">0.5</text>
<text x="165.7" y="168">0.8</text>
<text x="182" y="168">1.2</text>
<text x="136.8" y="182.5">2026/10/22</text>
</g>
<g font-size="3">
<text x="114.9" y="160.7">0-6</text>
<text x="123.7" y="160.7">&gt;6-30</text>
<text x="133.7" y="160.7">&gt;30-120</text>
<text x="146.1" y="160.7">&gt;120-400</text>
<text x="160.5" y="160.7">&gt;400-1000</text>
<text x="176.2" y="160.7">&gt;1000-2000</text>
</g>
</svg>
